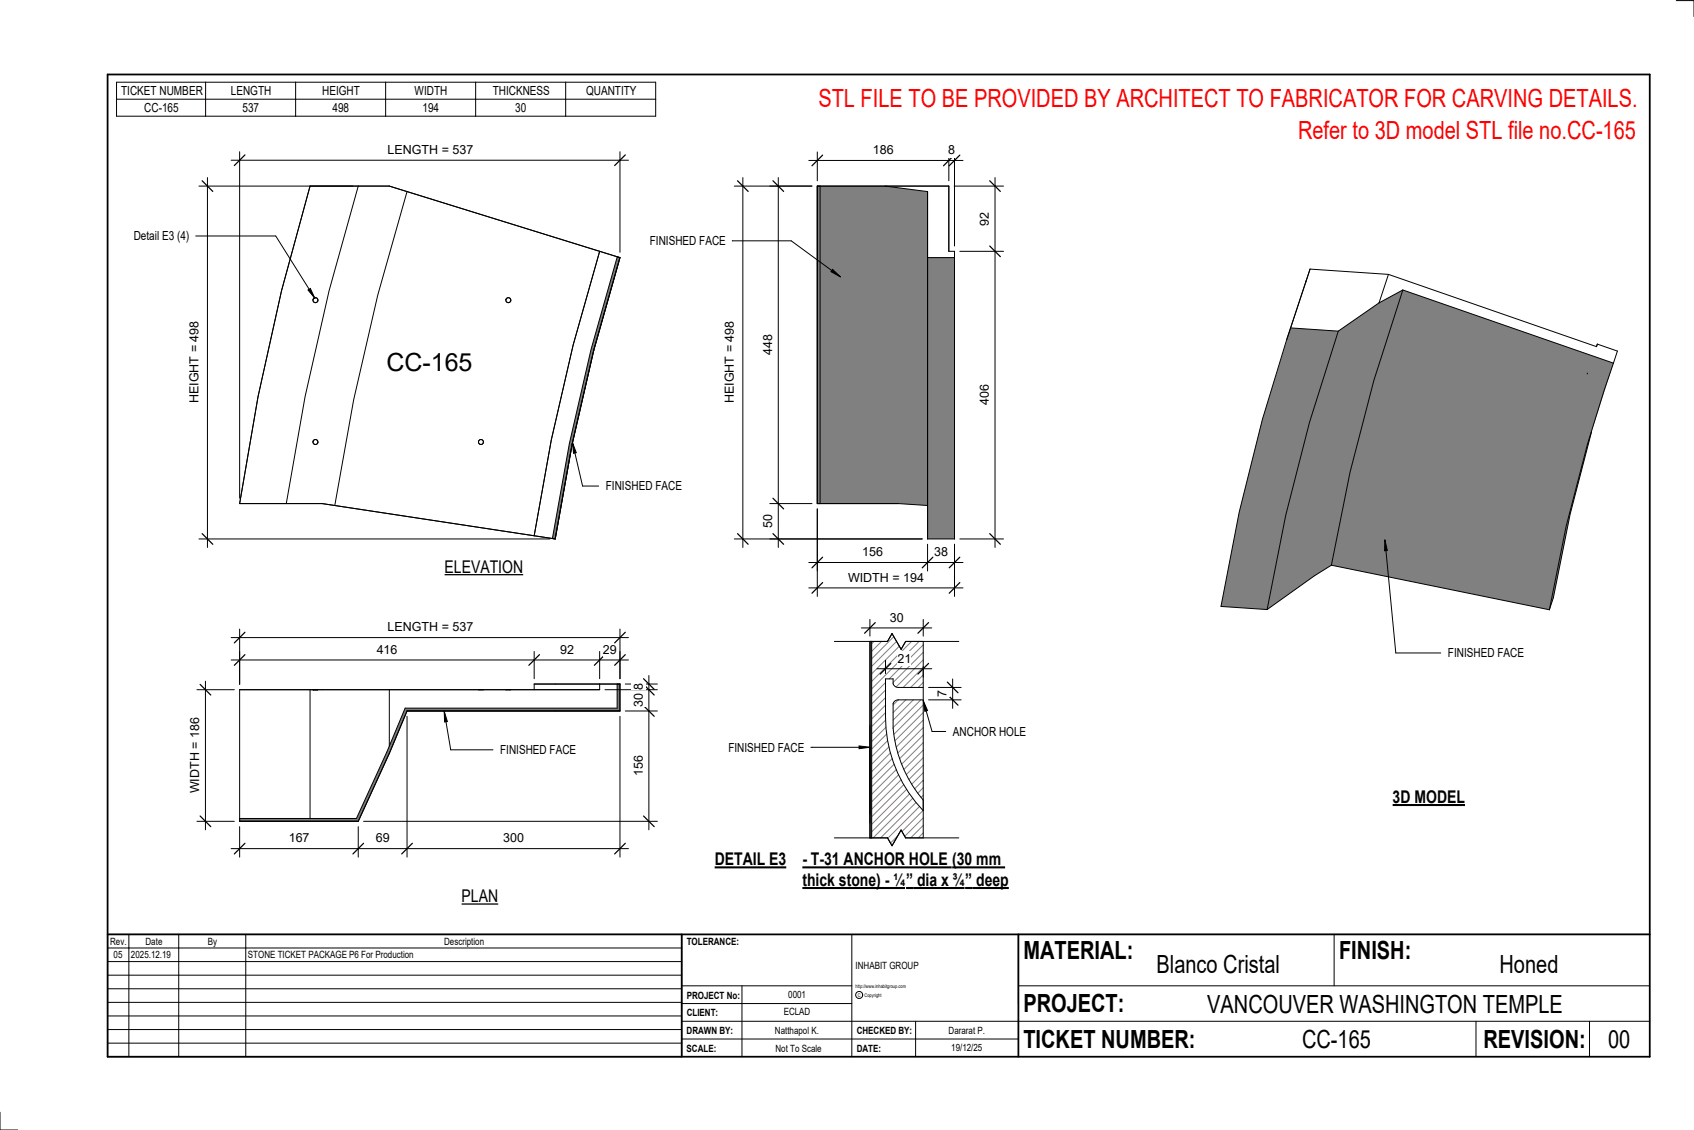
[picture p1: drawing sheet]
<svg xmlns="http://www.w3.org/2000/svg" width="914mm" height="610mm" viewBox="0 0 914 610" stroke-linecap="round" stroke-linejoin="round" font-family="sans-serif">
<g fill="#808080">
<path d="M443 100h35l23 3v170l-16-1h-42z"/>
<path d="M501 139h14v152h-14z"/>
</g>
<path d="M441 100h2v172h-2z" fill="#7c7c7c"/>
<g fill="none" stroke="#000" stroke-width=".54">
<path d="M441 100h37l23 3M441 100v172M441 100h71v36h3M443 100v172M501 103v170M501 103v36M501 139v152M501 139h14M515 136v155M515 139v152M515 136v3M441 272h44"/>
<path d="M485 272l16 1M501 273v18M501 291h14"/>
</g>
<path d="M333 139h2l-14 50-12 51-9 51h-2l9-52 12-50z" fill="#7c7c7c"/>
<g fill="none" stroke="#000" stroke-width=".54">
<path d="M210 100h-17l-15 57-13 57-10 58h19M210 100h-43l-15 57-13 57-10 58h45M210 100l125 39M220 103l-16 56-13 57-10 57-7-1M324 136l-15 50-11 51-10 52 12 2M333 139l-14 50-12 50-9 52M335 139l-14 50-12 51-9 51M335 139l-14 50M320 189l-11 51-9 51M174 272l126 19"/>
<circle cx="170" cy="162" r="1.3"/>
<circle cx="274" cy="162" r="1.3"/>
<circle cx="170" cy="238" r="1.3"/>
<circle cx="260" cy="238" r="1.3"/>
</g>
<path d="M129 442h63l17-36 10-24h114v-13h2v15h-115l-10 22-17 37h-64z" fill="#7c7c7c"/>
<g fill="none" stroke="#000" stroke-width=".54">
<path d="M129 372h38v70M129 372h195M129 372v71M169 372h3zM210 372v30M258 372h3M273 372h3M288 369v3h36M288 369h36M288 369h47M324 369h11M324 369v3"/>
<path d="M333 369v13h-114l-10 24-17 36h-63M335 369v15M300 384h35M335 384h-115l-10 22M210 406l-17 37M129 443h38M129 443h64M155 443h38"/>
</g>
<g fill="#808080">
<path d="M757 156l114 40-14 44-12 44-9 45-117-24 10-50 13-50z"/>
<path d="M722 179l22-16 13-7-15 49-13 50-10 50-9 6-26 18a935 935 0 0 1 38-150z"/>
<path d="M697 177l25 2-15 49-13 50-10 51-25-2 10-51 12-50z"/>
<path d="M873 189l-14 44-11 44-10 45-2 7a848 848 0 0 1 37-140z"/>
</g>
<g fill="none" stroke="#000" stroke-width=".54">
<path d="M707 145l-2 8M707 145l-12 38M707 145l42 3M749 148l113 39v-1l11 3-2 7M749 148l-5 15M757 156l-15 49-13 50-10 50M757 156l114 40M757 156l-13 7M722 179l-15 49-13 50-10 51M722 179l-25-2a953 953 0 0 0-38 150l25 2M744 163l-22 16M871 196a820 820 0 0 0-35 133"/>
<path d="M857 201v1M859 233l-11 44-10 45-2 7M719 305a346 346 0 0 0-35 24M719 305l117 24"/>
</g>
<path d="M471 346v106h8l3 4 4-8 3 4h9v-15a73 73 0 0 1-20-50v-21h4v3l2 2h14v-25h-9l-3 4-4-8-3 4zM483 378l-1 1a67 67 0 0 0 4 32 69 69 0 0 0 12 21v-54h-13z" fill="#fff"/>
<path d="M470 346h1v106h-1z" fill="#7c7c7c"/>
<g fill="none" stroke="#808080" stroke-width=".54">
<path d="M472 346l-1 1M476 346l-5 5M482 343l-11 12M484 346l-13 13M485 349l-14 15M492 346l-21 22M496 346l-25 26M498 348l-18 18M498 352l-16 16M498 356l-14 15M478 368l-7 8M478 372l-7 8"/>
<path d="M478 376l-7 8M485 378l-3 2M489 378l-7 6M493 378l-11 10M497 378l-15 15M498 360l-10 11M498 364l-6 7M498 368l-2 3M478 380l-7 8M478 384l-7 8M478 388l-7 8M478 392l-7 8"/>
<path d="M479 396l-8 8M479 400l-8 8M498 380l-16 16M498 384l-15 16M498 388l-14 15M498 393l-13 13M498 397l-12 12M480 403l-9 9M481 406l-10 10M482 409l-11 11M483 412l-12 12M484 415l-13 13"/>
<path d="M485 418l-14 15M498 401l-11 11M498 405l-10 10M498 409l-9 9M498 413l-7 8M498 417l-6 6M486 421l-15 16M488 423l-17 18M489 426l-18 19M491 428l-20 21M493 431l-22 21M494 433l-19 19"/>
<path d="M496 435l-17 17M498 437l-11 12M498 421l-4 5M498 425l-3 3M498 429l-1 1M485 451l-4 4M498 441l-10 10M498 445l-6 7M498 449l-2 3"/>
</g>
<path d="M420 96v199M416 100h22M416 272h22M416 291h82M470 346h9l3-4 4 8 3-4h9v106h-9l-3-4-4 8-3-4h-9zM471 346v106M498 371h-14l-2-2v-3h-4a112 112 0 0 0 4 45 73 73 0 0 0 16 26M498 378h-13l-3 1a67 67 0 0 0 6 37 69 69 0 0 0 10 16" fill="none" stroke="#000" stroke-width=".54"/>
<path d="M417 98l6 5M417 269l6 6M417 288l6 6" fill="none" stroke="#000" stroke-width=".67"/>
<g fill="#fff">
<path d="M411 278h7v7h-7z"/>
<path d="M411 181h7v11h-7z"/>
</g>
<path d="M401 96v199M396 100h42M396 291h102" fill="none" stroke="#000" stroke-width=".54"/>
<path d="M398 98l6 5M398 288l6 6" fill="none" stroke="#000" stroke-width=".67"/>
<path d="M390 173h8v44h-8z" fill="#fff"/>
<path d="M437 87h83M441 82v16M512 82v16M515 82v51" fill="none" stroke="#000" stroke-width=".54"/>
<path d="M444 84l-6 5M515 84l-6 5M518 84l-6 5" fill="none" stroke="#000" stroke-width=".67"/>
<g fill="#fff">
<path d="M471 77h11v8h-11z"/>
<path d="M512 77h4v8h-4z"/>
</g>
<path d="M441 275v33M501 294v14M515 294v14M437 303h83" fill="none" stroke="#000" stroke-width=".54"/>
<path d="M444 301l-6 5M504 301l-6 5M518 301l-6 5" fill="none" stroke="#000" stroke-width=".67"/>
<g fill="#fff">
<path d="M465 294h11v8h-11z"/>
<path d="M504 294h8v8h-8z"/>
</g>
<path d="M441 275v47M515 294v28M437 317h83" fill="none" stroke="#000" stroke-width=".54"/>
<path d="M444 314l-6 6M518 314l-6 6" fill="none" stroke="#000" stroke-width=".67"/>
<path d="M458 308h41v7h-41z" fill="#fff"/>
<path d="M537 96v199M515 100h27M518 136h24M518 291h24" fill="none" stroke="#000" stroke-width=".54"/>
<path d="M534 98l6 5M534 133l6 5M534 288l6 6" fill="none" stroke="#000" stroke-width=".67"/>
<g fill="#fff">
<path d="M528 208h7v11h-7z"/>
<path d="M528 114h7v8h-7z"/>
<path d="M209 188h46v15h-46z"/>
</g>
<path d="M125 86h214M129 82v187M335 82v54" fill="none" stroke="#000" stroke-width=".54"/>
<path d="M132 84l-6 5M338 84l-6 5" fill="none" stroke="#000" stroke-width=".67"/>
<path d="M209 77h46v8h-46z" fill="#fff"/>
<path d="M112 96v199M107 100h84M107 291h190" fill="none" stroke="#000" stroke-width=".54"/>
<path d="M109 98l6 5M109 288l6 6" fill="none" stroke="#000" stroke-width=".67"/>
<path d="M101 173h8v44h-8z" fill="#fff"/>
<path d="M166 156h2l2 5z" fill="#000"/>
<path d="M106 127h43l21 34M166 156h2l2 5z" fill="none" stroke="#000" stroke-width=".54"/>
<path d="M72 124h30v7h-30z" fill="#fff"/>
<path d="M327 372h28M338 369h17M350 364v84M338 384h17M196 443h159" fill="none" stroke="#000" stroke-width=".54"/>
<path d="M347 369l6 6M347 366l6 6M347 381l6 5M347 440l6 6" fill="none" stroke="#000" stroke-width=".67"/>
<g fill="#fff">
<path d="M341 369h7v3h-7z"/>
<path d="M341 374h7v7h-7z"/>
<path d="M341 408h7v11h-7z"/>
</g>
<path d="M220 386v76M335 386v76M125 458h214M129 446v16M193 446v16" fill="none" stroke="#000" stroke-width=".54"/>
<path d="M132 455l-6 6M196 455l-5 6M223 455l-6 6M338 455l-6 6" fill="none" stroke="#000" stroke-width=".67"/>
<g fill="#fff">
<path d="M156 448h11v8h-11z"/>
<path d="M203 448h7v8h-7z"/>
<path d="M272 448h11v8h-11z"/>
</g>
<path d="M125 356h214M129 351v18M288 351v15M324 351v15M335 351v15" fill="none" stroke="#000" stroke-width=".54"/>
<path d="M132 353l-6 6M291 353l-6 6M327 353l-6 6M338 353l-6 6" fill="none" stroke="#000" stroke-width=".67"/>
<g fill="#fff">
<path d="M203 347h11v7h-11z"/>
<path d="M302 347h8v7h-8z"/>
<path d="M325 347h8v7h-8z"/>
</g>
<path d="M129 339v30M335 339v27M125 344h214" fill="none" stroke="#000" stroke-width=".54"/>
<path d="M132 341l-6 6M338 341l-6 6" fill="none" stroke="#000" stroke-width=".67"/>
<path d="M209 335h46v7h-46z" fill="#fff"/>
<path d="M106 372h20M111 367v81M106 443h20" fill="none" stroke="#000" stroke-width=".54"/>
<path d="M108 369l6 6M108 440l6 6" fill="none" stroke="#000" stroke-width=".67"/>
<path d="M101 387h8v41h-8z" fill="#fff"/>
<path d="M450 346h29l3-4 4 8 3-4h29M438 403h31M464 402l5 1-5 1zM450 452h29l3 4 4-8 3 4h29" fill="none" stroke="#000" stroke-width=".54"/>
<path d="M464 402l5 1-5 1z" fill="#000"/>
<g fill="#fff">
<path d="M393 399h41v8h-41z"/>
<path d="M386 458h39v11h-39z"/>
</g>
<path d="M386 468h38" fill="none" stroke="#000" stroke-width="1.1" stroke-linecap="butt"/>
<g fill="#fff">
<path d="M433 458h81v11h-81z"/>
<path d="M514 458h29v11h-29z"/>
<path d="M433 469h56v11h-56z"/>
<path d="M489 469h4v11h-4z"/>
<path d="M493 469h28v11h-28z"/>
<path d="M521 469h4v11h-4z"/>
<path d="M525 469h20v11h-20z"/>
</g>
<path d="M433 468h81M433 479h56M489 479h32M514 468h29M521 479h24" fill="none" stroke="#000" stroke-width="1.1" stroke-linecap="butt"/>
<path d="M501 378h18M501 371h18M514 366v16" fill="none" stroke="#000" stroke-width=".54"/>
<path d="M511 375l6 5M511 368l6 6" fill="none" stroke="#000" stroke-width=".67"/>
<path d="M505 372h7v4h-7z" fill="#fff"/>
<path d="M478 356v7M498 360v5M473 361h30" fill="none" stroke="#000" stroke-width=".54"/>
<path d="M481 358l-6 6M501 358l-6 6" fill="none" stroke="#000" stroke-width=".67"/>
<path d="M484 351h8v8h-8z" fill="#fff"/>
<path d="M498 378l3 5-2 1z" fill="#000"/>
<path d="M498 378l3 5-2 1zM498 378l5 17h7" fill="none" stroke="#000" stroke-width=".54"/>
<path d="M514 391h39v8h-39z" fill="#fff"/>
<path d="M465 339h38M470 334v9M498 334v9" fill="none" stroke="#000" stroke-width=".54"/>
<path d="M472 336l-5 6M501 336l-6 6" fill="none" stroke="#000" stroke-width=".67"/>
<path d="M480 329h8v8h-8z" fill="#fff"/>
<g fill="none" stroke="#000" stroke-width=".54">
<path d="M905 0h9v9M460 504v66M720 504v28M891 504h-341v37M368 532h92M401 532v38M550 532h341M368 551h523M368 541h92M494 551v19M797 551v19M858 551v19"/>
<path d="M368 561h182M0 600v10h10"/>
<circle cx="464" cy="537" r="1.9"/>
</g>
<path d="M58 40h833v530h-833zM58 504h833M368 504v66M550 504v66" fill="none" stroke="#000" stroke-width=".96"/>
<g fill="#fff">
<path d="M652 534h192v15h-192z"/>
<path d="M513 562h17v6h-17z"/>
<path d="M425 533h10v6h-10z"/>
<path d="M423 543h15v6h-15z"/>
<path d="M418 553h24v6h-24z"/>
<path d="M624 513h68v15h-68z"/>
<path d="M809 513h33v15h-33z"/>
<path d="M512 553h20v6h-20z"/>
<path d="M703 553h37v15h-37z"/>
<path d="M442 45h443v16h-443z"/>
<path d="M868 553h12v15h-12z"/>
<path d="M61 512h5v6h-5z"/>
<path d="M701 63h184v15h-184z"/>
<path d="M240 301h43v10h-43z"/>
</g>
<path d="M240 310h42" fill="none" stroke="#000" stroke-width=".69" stroke-linecap="butt"/>
<path d="M249 478h20v11h-20z" fill="#fff"/>
<path d="M249 488h20" fill="none" stroke="#000" stroke-width=".69" stroke-linecap="butt"/>
<path d="M752 424h39v12h-39z" fill="#fff"/>
<path d="M752 434h39" fill="none" stroke="#000" stroke-width="1.1" stroke-linecap="butt"/>
<g fill="none" stroke="#000" stroke-width=".54">
<path d="M63 44h291v19h-291zM63 54h291M111 44v19M160 44v19M208 44v19M257 44v19M305 44v19M309 239l2 5-1 1zM309 239l5 23h9M58 504h310v66h-310zM58 519h310M58 511h310"/>
<path d="M70 504v66M96 504v66M133 504v66M58 533h310M58 526h310M58 555h310M58 548h310M58 541h310M58 563h310"/>
</g>
<path d="M309 239l2 5-1 1z" fill="#000"/>
<path d="M327 259h41v7h-41z" fill="#fff"/>
<path d="M395 130h32l27 19M449 145l5 4-5-2z" fill="none" stroke="#000" stroke-width=".54"/>
<path d="M449 145l5 4-5-2z" fill="#000"/>
<path d="M351 126h40v8h-40z" fill="#fff"/>
<path d="M748 291l1 6h-2z" fill="#000"/>
<path d="M748 291l1 6h-2zM748 291l5 61h25" fill="none" stroke="#000" stroke-width=".54"/>
<path d="M782 349h40v7h-40z" fill="#fff"/>
<path d="M240 384l1 5-1 1z" fill="#000"/>
<path d="M240 384l1 5-1 1zM240 384l3 21h23" fill="none" stroke="#000" stroke-width=".54"/>
<path d="M270 401h41v7h-41z" fill="#fff"/>
<g font-size="13.5" fill="#f00">
<text x="442" y="58">STL FILE TO BE PROVIDED BY ARCHITECT TO FABRICATOR FOR CARVING DETAILS.</text>
<text x="701" y="75">Refer to 3D model STL file no.CC-165</text>
</g>
<g font-size="13.5">
<text x="209" y="200">CC-165</text>
<text x="552" y="517">MATERIAL:</text>
<text x="723" y="517">FINISH:</text>
<text x="624" y="525">Blanco Cristal</text>
<text x="809" y="525">Honed</text>
<text x="552" y="546">PROJECT:</text>
<text x="652" y="546">VANCOUVER WASHINGTON TEMPLE</text>
<text x="552" y="565">TICKET NUMBER:</text>
<text x="703" y="565">CC-165</text>
<text x="801" y="565">REVISION:</text>
<text x="868" y="565">00</text>
</g>
<g font-size="9.4">
<text x="240" y="309">ELEVATION</text>
<text x="752" y="433">3D MODEL</text>
<text x="386" y="467">DETAIL E3</text>
<text x="433" y="467">- T-31 ANCHOR HOLE</text>
<text x="514" y="467">(30 mm</text>
<text x="433" y="478">thick stone) - ¼</text>
<text x="489" y="478">”</text>
<text x="495" y="478">dia x ¾</text>
<text x="521" y="478">”</text>
<text x="527" y="478">deep</text>
<text x="249" y="487">PLAN</text>
</g>
<g font-size="6.7">
<text x="65" y="51">TICKET NUMBER</text>
<text x="125" y="51">LENGTH</text>
<text x="174" y="51">HEIGHT</text>
<text x="224" y="51">WIDTH</text>
<text x="266" y="51">THICKNESS</text>
<text x="316" y="51">QUANTITY</text>
<text x="78" y="60">CC-165</text>
<text x="131" y="60">537</text>
<text x="179" y="60">498</text>
<text x="228" y="60">194</text>
<text x="278" y="60">30</text>
<text x="209" y="83">LENGTH = 537</text>
<text x="471" y="83">186</text>
<text x="512" y="83">8</text>
<text x="534" y="122" transform="rotate(-90 534 122)">92</text>
<text x="72" y="130">Detail E3 (4)</text>
<text x="351" y="132">FINISHED FACE</text>
<text x="417" y="192" transform="rotate(-90 417 192)">448</text>
<text x="107" y="217" transform="rotate(-90 107 217)">HEIGHT = 498</text>
<text x="396" y="217" transform="rotate(-90 396 217)">HEIGHT = 498</text>
<text x="534" y="219" transform="rotate(-90 534 219)">406</text>
<text x="327" y="265">FINISHED FACE</text>
<text x="417" y="285" transform="rotate(-90 417 285)">50</text>
<text x="465" y="300">156</text>
<text x="504" y="300">38</text>
<text x="458" y="314">WIDTH = 194</text>
<text x="480" y="335">30</text>
<text x="209" y="341">LENGTH = 537</text>
<text x="203" y="353">416</text>
<text x="302" y="353">92</text>
<text x="325" y="353">29</text>
<text x="484" y="357">21</text>
<text x="782" y="355">FINISHED FACE</text>
<text x="347" y="372" transform="rotate(-90 347 372)">8</text>
<text x="511" y="376" transform="rotate(-90 511 376)">7</text>
<text x="347" y="381" transform="rotate(-90 347 381)">30</text>
<text x="514" y="397">ANCHOR HOLE</text>
<text x="270" y="407">FINISHED FACE</text>
<text x="393" y="406">FINISHED FACE</text>
<text x="347" y="419" transform="rotate(-90 347 419)">156</text>
<text x="108" y="428" transform="rotate(-90 108 428)">WIDTH = 186</text>
<text x="156" y="454">167</text>
<text x="203" y="454">69</text>
<text x="272" y="454">300</text>
</g>
<g font-size="5.4">
<text x="59" y="510">Rev.</text>
<text x="79" y="510">Date</text>
<text x="112" y="510">By</text>
<text x="240" y="510">Description</text>
<text x="371" y="510">TOLERANCE:</text>
<text x="61" y="517">05</text>
<text x="71" y="517">2025.12.19</text>
<text x="134" y="517">STONE TICKET PACKAGE P6 For Production</text>
<text x="462" y="523">INHABIT GROUP</text>
<text x="371" y="539">PROJECT No:</text>
<text x="425" y="538">0001</text>
<text x="371" y="548">CLIENT:</text>
<text x="423" y="548">ECLAD</text>
<text x="371" y="558">DRAWN BY:</text>
<text x="418" y="558">Natthapol K.</text>
<text x="462" y="558">CHECKED BY:</text>
<text x="512" y="558">Dararat P.</text>
<text x="371" y="567">SCALE:</text>
<text x="419" y="567">Not To Scale</text>
<text x="462" y="567">DATE:</text>
<text x="513" y="567">19/12/25</text>
</g>
<g font-size="2.7">
<text x="462" y="533">http://www.inhabitgroup.com</text>
<text x="463" y="538">C</text>
<text x="467" y="538">Copyright</text>
</g>
</svg>
